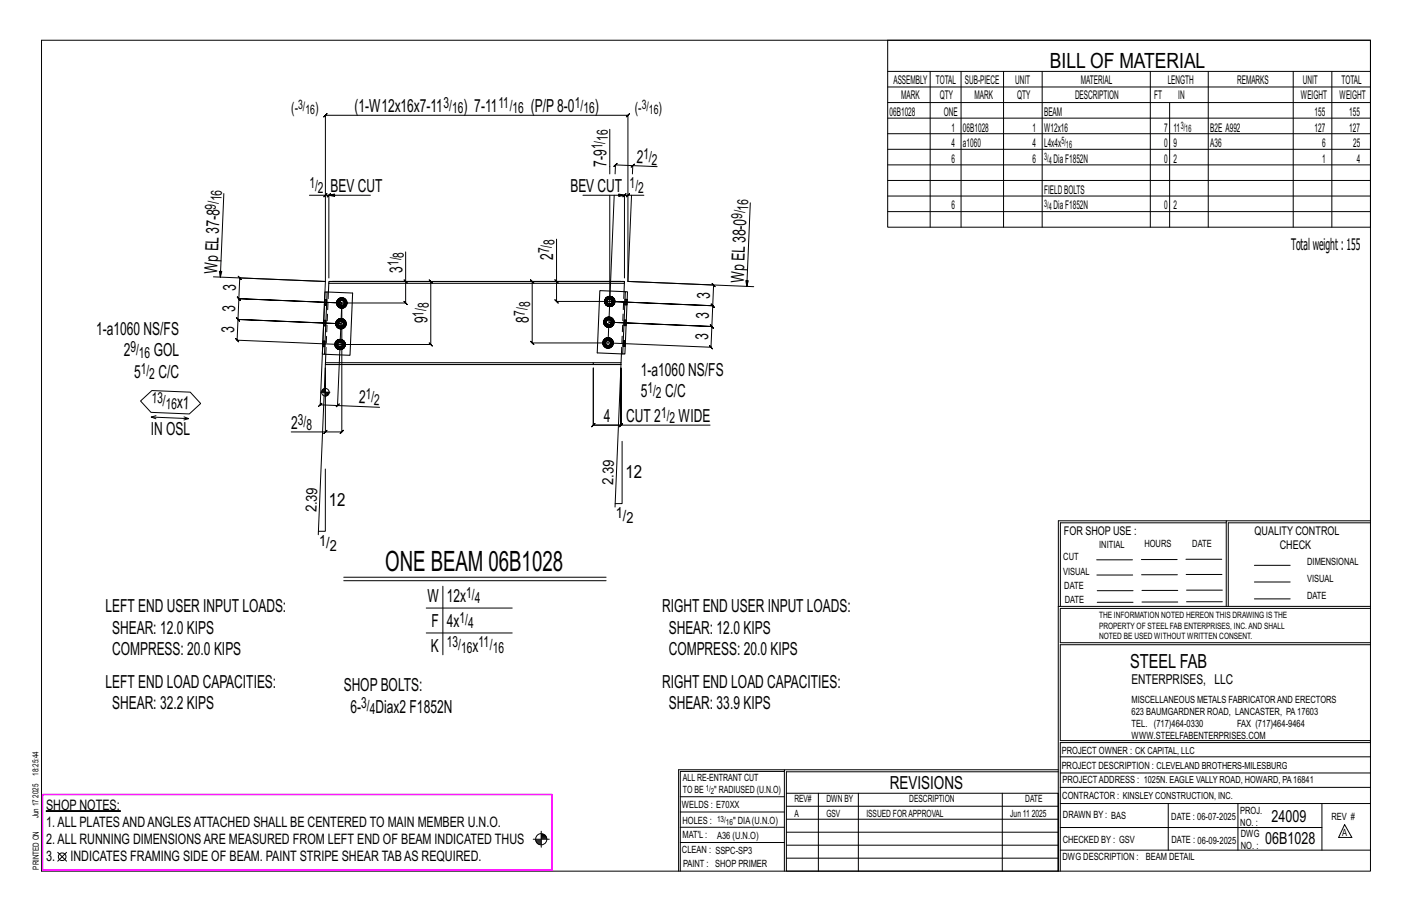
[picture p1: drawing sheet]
<svg xmlns="http://www.w3.org/2000/svg" width="432mm" height="279mm" viewBox="0 0 432 279" stroke-linecap="round" stroke-linejoin="round" font-family="sans-serif">
<path d="M14.1 247.8h22.8v.2h-22.8z" fill="#000" stroke="#000" stroke-width=".31"/>
<g fill="none" stroke="#000" stroke-width=".31">
<path d="M12.7 12.3h406.4v254h-406.4zM271.5 12.3h147.6v57.2h-147.6zM186.5 39.5v13.7M271.5 21.8h147.6M271.5 26.6h147.6M271.5 31.4h147.6M271.5 36.1h147.6M284.5 21.8v47.7M293.9 21.8v47.7M306.9 21.8v47.7M318.7 21.8v47.7M351.8 21.8v47.7"/>
<path d="M357.7 31.4v38.1M369.5 21.8v47.7M395.5 21.8v47.7M407.3 21.8v47.7M68.5 59.2l-1.1 25.5-.3-1.8 .7 .1-.4 1.7M94.6 59.7h4.9l-.5 .5 1-1-.5 .5h1.1l-.5 .5 1-1-.5 .5v25.3M100.6 59.7l1.7 .4v-.8l-1.7 .4h12.7M178.3 59.7h12.7l-1.8 .4v-.8l1.8 .4M186.5 59.7v32.4h-16.3l.5 .5-1-1 .5 .5v-6.1M187.8 59.7l-1.9 45.1M193 51.1l1-.9zM193.1 59.7l-1.1 26.3 26.2 1.1-.5-.5 1 1.1-.5-.6-.2 6.4-.5-.6 .9 1.1-.4-.5-31.5-1.4 31.5 1.4-.5-.6 .9 1.1-.4-.5-.3 6.3-.5-.5 1 1-.5-.5-31.5-1.3 31.5 1.3-.5-.5 1 1-.5-.5-.3 6.4-.5-.6 1 1.1-.5-.5-31.5-1.4"/>
<path d="M193.5 50.6l-5.3-.2 .5-.5-1 1 .5-.5-.1 2.8M196.9 59.7h-4.9l.5-.5-1 1 .5-.5h-1l.5-.5-1 1 .5-.5v25.3M201 50.9l-7.5-.3-.1 2.6M271.5 40.9h147.6M271.5 45.6h147.6M271.5 50.4h147.6M271.5 55.2h147.6M271.5 59.9h147.6M124.1 77v9h-22.5h30.1l-.5-.5 1 1-.5-.5v19.3l-.5-.5 1 1-.5-.5h-27.7l-31.5-1.3 .5 .5-1-1 .5 .5 .3-6.3 .5 .5-1-1.1 .5 .6 31.5 1.3-31.5-1.3 .5 .5-1-1.1 .5 .6 .2-6.4 .5 .5-.9-1 .4 .5 31.5 1.3-31.5-1.3 .5 .5-.9-1 .4 .5 .3-6.4 .5 .6-1-1.1 .5 .5 26.2 1.1M170.2 73.1v12.9h19.7h-27.2l-.5-.5 1 1-.5-.5v18.8l-.5-.5 1 1-.5-.5h23.2M229.4 62l-1 25.5-.3-1.7h.7l-.4 1.7M271.5 64.7h147.6"/>
<path d="M65.3 84.6l34.2 1.4M99.5 86l-1.6 37.8-.5 .4 1.1-.9-.6 .5 5.3 .2M99.5 86v-50.8l-.5 .5 1-1-.5 .5h92.5l-.5 .5 1-1-.5 .5v50.8l38.5 1.6M102.7 99h.5M102.9 98.4l.4 .2-.1 .4M103 92.6h.5M103.1 92l.5 .2-.1 .4M103.2 99l.1 .4-.4 .1M103.3 98.6l.2-.4-.3-.3a1.52 1.52 0 0 0 0 2.1l.3-.3-.2-.3M103.5 93.7l.5 .3M103.5 92.6l.1 .4-.5 .2M103.5 99.7l.4 .2-.2 .5 .6 .1"/>
<path d="M103.6 92.2l.2-.3-.3-.4a1.52 1.52 0 0 0 0 2.2l.3-.4-.2-.3M103.7 97.6l-.5 .3M103.8 93.3l.3 .3-.1 .4 .5 .1M103.9 99.9l.4 .1v.5l.5-.1M104 91.2l-.5 .3M104.1 93.6h.4v.5l.6-.1M104.3 97.4l-.6 .2 .2 .4-.4 .2M104.3 97.9l.4 .1 .1-.4 .5 .3-.3 .3M104.5 91.1l-.5 .1 .1 .5-.3 .2M104.5 91.6l.4 .1 .2-.5 .5 .3-.3 .4M104.5 92.6l-1.3 31.4 12.9 .5M104.5 92.6v39.4l.5-.5-1 1 .5-.5h-5"/>
<path d="M104.7 98l.3 .2 .3 .8h.5l-.1 .5M104.8 97.6l-.5-.2v.5l-.4 .1M104.9 91.7l.4 .2 .3 .7h.5l-.2 .6M105 99.7l.3 .3-.5 .4-.1-.5-.4 .1M105.1 91.2l-.6-.1v.5l-.4 .1M105.2 99.4l.5 .1-.4 .5M105.3 93.3l.3 .4-.5 .3-.2-.4h-.4M105.3 99l-.3 .7-.3 .2M105.3 97.9l.4 .5-.5 .2M105.5 93l.4 .2-.3 .5M105.6 92.6l-.3 .7-.4 .3M105.6 91.5l.3 .5-.4 .2"/>
<path d="M105.7 98.4l.1 .6M105.9 92l.2 .6M123.6 85.5l1 1zM124.1 86v6.6l-.5-.5 1 1-.5-.5h-19.6M169.7 85.5l1 1zM184.7 98.5h.5M184.8 97.9l.5 .2-.1 .4M185 92.1h.4M185.1 91.6l.4 .1-.1 .4M185.1 99.6l.5 .3M185.2 98.5l.1 .4-.5 .2M185.3 98.1l.2-.3-.4-.4a1.52 1.52 0 0 0 0 2.2l.4-.4-.2-.3"/>
<path d="M185.4 93.2l.5 .4M185.4 92.1l.1 .4-.4 .2M185.5 99.2l.3 .2-.2 .5 .6 .1M185.5 91.7l.2-.3-.3-.3a1.52 1.52 0 0 0 0 2.1l.3-.3-.2-.4M185.6 97.1l-.5 .3M185.7 92.9l.4 .2-.2 .5 .6 .1M185.8 99.4l.4 .1v.5l.6-.1M185.9 90.7l-.5 .4M186.1 93.1l.4 .1v.5l.6-.1M186.2 97l-.6 .1 .2 .4-.3 .3M186.2 97.5h.4l.2-.4 .5 .3-.4 .4M186.5 90.6l-.6 .1 .2 .5-.4 .2"/>
<path d="M186.5 91.1l.4 .1 .2-.5 .4 .4-.3 .3M186.6 97.5l.3 .3 .3 .7h.5l-.1 .6M186.8 97.1l-.6-.1v.5h-.4M186.9 91.2l.3 .2 .3 .7h.5l-.1 .6M186.9 99.2l.4 .4-.5 .3-.2-.5-.4 .1M187.1 90.7l-.6-.1v.5l-.4 .1M187.2 98.9l.4 .2-.3 .5M187.2 92.9l.3 .3-.4 .4-.2-.5-.4 .1M187.2 98.5l-.3 .7-.3 .2M187.3 97.4l.3 .5-.4 .2M187.4 92.5l.5 .2-.4 .5M187.5 92.1l-.3 .8-.3 .2"/>
<path d="M187.5 91.1l.4 .5-.5 .1M187.6 97.9l.1 .6M187.9 91.6l.1 .5M98.1 119.9h2.8M98.4 119.4v.5M98.7 119.1v.8M98.9 118.9v1M99.1 118.8v1.1M99.3 118.8v1.1M99.5 111.4l-2.2 52.1M99.7 119.9v1.2M99.9 119.9v1.1"/>
<path d="M100.1 119.9v1M100.4 119.9v.8M100.6 119.9v.5M102.5 105.3h.5M102.6 104.7l.5 .2-.1 .4M102.9 106.4l.5 .3M103 105.3l.1 .4-.5 .2M103.1 104.9l.2-.3-.4-.4a1.52 1.52 0 0 0 0 2.2l.4-.4-.2-.3M103.2 100l.5 .4M103.3 106l.3 .3-.2 .4 .6 .1M103.4 103.9l-.5 .3M103.6 106.3h.4v.5l.6-.1"/>
<path d="M104 103.8l-.6 .1 .2 .5-.3 .2M104 104.3l.4 .1 .2-.5 .5 .3-.4 .4M104.4 104.4l.3 .2 .3 .7h.5l-.1 .6M104.6 103.9l-.6-.1v.5l-.4 .1M104.7 106l.4 .4-.5 .3-.2-.4h-.4M104.9 105.7l.5 .2-.3 .5M105 105.3l-.3 .7-.3 .3M105.1 104.2l.3 .5-.5 .2M105.4 104.7l.1 .6M184.4 104.8h.5M184.5 104.3l.5 .1-.1 .4M184.9 105.9l.5 .3"/>
<path d="M184.9 104.8l.1 .4-.5 .2M185 104.4l.2-.3-.3-.3a1.52 1.52 0 0 0 0 2.1l.3-.3-.2-.4M185.2 105.6l.3 .2-.1 .4 .5 .2M185.4 103.4l-.5 .4M185.5 105.8l.4 .1v.5l.6-.2M185.9 103.3l-.5 .1 .1 .5-.3 .2M185.9 103.8l.4 .1 .2-.5 .5 .4-.3 .3M186.3 103.9l.4 .2 .3 .7h.5l-.2 .6M186.5 103.4l-.6-.1v.5l-.4 .1M186.7 105.6l.3 .3-.5 .3-.2-.4-.4 .1M186.9 105.2l.4 .2-.3 .5M187 104.8l-.3 .8-.4 .2"/>
<path d="M187 103.8l.3 .5-.4 .1M187.3 104.3l.2 .5M189.9 111.4l-1.8 43.6M43 122.6l3.4-3.2 11.8 .5 3.2 3.5-3.5 3.1-11.7-.4zM46.3 127.5l11.4 .5-1.5 .4M47.7 127.1l-1.4 .4 1.4 .5M56.3 127.4l1.4 .6M99 132.5l1-1zM99.5 121.3v-8.8v19.5h-10.4M102.7 124.5l1-1zM189.4 130.5l1-1zM189.9 130h-8.5l.5-.5-1 1 .5-.5v-17.5v17.5l-.5 .5 1-1-.5 .5h8.5l-.5 .5 1-1-.5 .5v-17.5v17.5h27.2"/>
<path d="M190.2 134.9v19h-2.1M99.5 143.4v19h-2.1M375 159.8h-50.7v25.6M375 159.2h-51.3l-.1 107.1M419.1 159.2h-44.1v26.2M419.1 159.8h-43.5v25.6M105.1 176.5h80.3M105.1 177.5h80.3M135.4 179.2v21M335.4 171.1h10.9M335.4 175.8h11M349 171h11"/>
<path d="M349.1 175.7h11M362.7 171h10.9M362.7 175.6h11M383.6 172.8h11M383.6 177.9h11M130.3 185.9h26.3M130.3 193.5h26.3M323.7 185.4h95.4M335.5 184.1h11M335.5 180.6h11M349.2 184h11M349.2 180.5h11"/>
<path d="M362.9 180.4h10.9M362.9 184h10.9M383.6 183.1h11M419.1 186h-94.9v10.5h94.9M419.1 197.1h-94.9v29.3h94.9v.6h-94.9v39.3M239.9 235.8h-31.9v30.5M239.9 235.3h-32.4v31M323.6 235.3h-83.7v31M323.6 235.9h-83.1v6.6M324.2 236.3h94.9M324.2 231.4h94.9M163.1 256.5h4.9"/>
<path d="M163.8 256.8h1.7M163.9 257.1h1.6M164 257.4h1.5M164.2 257.7h1.3M164.6 258h.9M165.5 256h1.6M165.5 254.1v4.9M165.5 255.1h1M165.5 255.7h1.5M165.5 256.3h1.7M165.5 255.4h1.3M208 252.9h31.9"/>
<path d="M208 257.5h31.9M208 243.6h31.9M208 248.2h31.9M240.5 242.5h83.1v23.8h-83.1zM240.5 258.4h83.1M240.5 254.4h83.1M240.5 250.4h83.1M240.5 246.5h83.1M250.3 242.5v23.8M262.5 242.5v23.8M306.5 242.5v23.8M324.2 253h80.1"/>
<path d="M324.2 245.6h94.9M324.2 259.9h94.9M324.2 240.7h94.9M357.3 245.6v14.3M378.6 245.6v14.3M404.3 245.6v14.3M411.2 252.1l2.2 3.9h-4zM17.7 260.5l2.7 2.8M20.4 260.5l-2.7 2.8M240.5 262.3h83.1"/>
<circle cx="99.5" cy="119.9" r="1.16"/>
<circle cx="165.5" cy="256.5" r="1.71"/>
<circle cx="19" cy="261.9" r="1.17"/>
</g>
<path d="M13 242.9h155.8v23.1h-155.8z" fill="none" stroke="#f0f" stroke-width=".5"/>
<path d="M99.4 89.2l.6 .1-.8 19h-.6zM100 89.3l7.8 .3-.8 19-7.8-.3M100.5 86.6l-.1 2.7M100.6 86h90.4l-.1 .6h-90.4zM190.9 86.6l-.1 2.6M191.2 89.2h.7l-.8 19h-.7zM191.2 89.2l-7.8-.4-.8 19.1 7.8 .3M99.5 110.9h81.9v.5h-81.9zM99.6 108.3l-.1 2.6M181.4 110.9h8.5v.5h-8.5M190 108.2l-.1 2.7" fill="none" stroke="#000" stroke-width=".32"/>
<g fill="none" stroke="#000" stroke-width=".31" stroke-dasharray="2 1.4">
<path d="M98.9 99.5l.7 .1zM98.9 99.5v-.1M99 99.1l-.1 .3h.7v.2M99 98.7v-.3h.7l-.1 .4M99 98.4v-.3l.7 .1v.2M99 98.1v-.1h.7v.2M99 98h.7M99.2 93.2l.7 .1zM99.2 93.2v-.2M99.2 92.7v.3h.7v.2M99.2 92.4v-.3h.7v.3M99.2 92.1l.1-.3h.6v.3"/>
<path d="M99.3 91.8v-.2h.6v.2M99.3 91.6h.6M99.6 99.1v-.3l-.6-.1v.4h.6v.3M99.9 92.8v-.4h-.7v.3l.7 .1v.2M100.4 89.3l-.8 19M102.7 99l.1 .6zM102.7 99l.2 .5zM102.7 99l.8-1.4-.8 1.4 .8 1.3-.8-1.3h.5M102.8 98.4l-.1 .6zM102.8 99.6l.3 .5zM102.9 99.5l.4-.1-.1-.4M102.9 98.4l.4 .2-.1 .4"/>
<path d="M102.9 92.6l.2 .6zM103 92.6l.1 .6zM103 92.6l.8-1.3-.8 1.3 .8 1.3-.8-1.3h.5M103.1 92l-.2 .6zM103.1 93.2l.3 .5zM103.1 93.2l.5-.2-.1-.4M103.1 92l.5 .2-.1 .4M103.1 97.8l-.3 .6zM103.1 97.8l.6-.3zM103.2 97.9l.5-.3zM103.2 97.9l.5-.3M103.3 99.4l.6 .5"/>
<path d="M103.3 98.6l.6-.6M103.4 91.5l-.3 .5zM103.4 93.7l.5 .4zM103.4 91.5l.5-.3zM103.5 93.7l.5 .3zM103.5 93.7l.5 .3M103.5 91.5l.5-.3zM103.5 91.5l.5-.3M103.5 99l.1 .4zM103.5 97.6h1.5zM103.5 98.2l-.3-.3-.5 1.1 .2-.6v1.1l.3 .5-.3-.5 .3 .5 .3-.3M103.6 98.6l-.1 .4z"/>
<path d="M103.6 99.4l.3 .3zM103.6 98.6l.3-.3zM103.6 93l.5 .6M103.6 92.2l.5-.5M103.7 97.5l.6-.1zM103.7 92.6l.1 .4zM103.8 93.9h1.5zM103.8 91.3h1.5zM103.8 91.9l-.3-.4-.5 1.1 .1-.6v1.2l.4 .5-.4-.5 .4 .5 .3-.4M103.8 92.2l-.1 .4zM103.8 93l.3 .3zM103.8 92.2l.3-.3z"/>
<path d="M103.9 99.9l.4 .1v.5l-.6-.1 .6 .1-.6-.1zM103.9 99.7l.4 .1zM103.9 98.3l.4-.1zM103.9 94.1l.6 .1zM103.9 91.2l.6-.2zM104.1 93.6h.4v.5l-.5-.1 .5 .1-.5-.1zM104.1 93.3l.4 .1zM104.1 91.9l.4-.1zM104.3 97.4l-.6 .2 .6-.2-.6 .2 .2 .4 .4-.1M104.3 100l.4-.1 .1 .5M104.3 99.8l.4-.1zM104.3 98.2l.4 .1z"/>
<path d="M104.3 97.4l.5 .2-.5-.2 .5 .2-.1 .4-.4-.1zM104.3 97.4l.6 .1zM104.5 91.1l-.5 .1 .5-.1-.5 .1 .1 .5 .4-.1M104.5 94.2l.6-.1zM104.5 94.1l.6-.1zM104.5 94.1l.6-.1M104.5 93.6h.4l.2 .4M104.5 93.4l.4-.1zM104.5 91.8l.4 .1zM104.5 91.1l.6 .1-.6-.1 .6 .1-.2 .5-.4-.1zM104.5 91l.6 .2zM104.7 99.9l.3-.2"/>
<path d="M104.7 99.7l.3-.3zM104.7 98.3l.3 .3zM104.7 98l.3 .2M104.8 97.6l.5 .3zM104.8 97.6l.5 .3M104.9 97.5l.5 .3zM104.9 93.6l.4-.3M104.9 93.3l.3-.3zM104.9 91.9l.3 .3zM104.9 91.7l.4 .2M105 98.6l.1 .4zM105 97.6l.8 1.4z"/>
<path d="M105.1 99l-.1 .4zM105.1 94l.5-.3zM105.1 94l.5-.3M105.1 91.2l.5 .3zM105.1 91.2l.5 .3M105.1 94.1l.6-.4zM105.1 91.2l.6 .3zM105.2 99.4l.5 .1-.4 .5M105.2 98.6l.5-.2-.4-.5M105.2 92.2l.1 .4zM105.3 91.3l.8 1.3zM105.3 92.6l-.1 .4z"/>
<path d="M105.3 97.9l-.3 .3 .3 .8h.5l-.1 .5M105.4 97.8l.3 .6zM105.5 93l.4 .2-.3 .5M105.5 92.2l.4-.2-.3-.5M105.6 93.7l-.3-.4 .3-.7M105.6 91.5l-.3 .4 .3 .7h.5l-.2 .6M105.7 91.5l.3 .5zM105.7 98.4l.1 .6zM105.7 98.4l.1 .6M105.7 99.6l-.3 .5zM105.7 98.4l.2 .6zM105.8 99l-.8 1.3z"/>
<path d="M105.9 99l-.2 .6zM105.9 92l.2 .6zM105.9 92l.2 .6M106 93.2l-.3 .5zM106 92l.1 .6zM106.1 92.6l-.8 1.3zM106.1 92.6l-.1 .6zM184.6 98.5l.1 .6zM184.7 98.5l.1 .6zM184.7 98.5l.7-1.3-.7 1.3 .7 1.3-.7-1.3h.5M184.7 97.9l-.1 .6zM184.7 99.1l.4 .5z"/>
<path d="M184.8 99.1l.5-.2-.1-.4M184.8 97.9l.5 .2-.1 .4M184.9 92.1l.1 .7zM185 92.1l.1 .6zM185 92.1l.7-1.3-.7 1.3 .7 1.4-.7-1.4h.4M185 91.5l-.1 .6zM185 92.8l.3 .5zM185.1 92.7l.4-.2-.1-.4M185.1 91.6l.4 .1-.1 .4M185.1 97.4l-.4 .5zM185.1 99.6l.5 .4zM185.1 97.4l.5-.4z"/>
<path d="M185.1 99.6l.5 .3zM185.1 99.6l.5 .3M185.1 97.4l.5-.3zM185.1 97.4l.5-.3M185.3 98.9l.5 .5M185.3 98.1l.5-.6M185.3 91l-.3 .5zM185.3 93.3l.6 .3zM185.3 91l.6-.3zM185.4 93.2l.5 .4zM185.4 93.2l.5 .4M185.4 91.1l.5-.4z"/>
<path d="M185.4 91.1l.5-.4M185.4 98.5l.1 .4zM185.4 99.8h1.6zM185.4 97.2h1.6zM185.5 97.8l-.4-.4-.4 1.1 .1-.6v1.2l.3 .5-.3-.5 .3 .5 .4-.4M185.5 98.1l-.1 .4zM185.5 98.9l.3 .3zM185.5 98.1l.3-.3zM185.5 92.5l.6 .6M185.5 91.7l.6-.5M185.6 100l.6 .1zM185.6 97l.6-.1z"/>
<path d="M185.7 92.1l.1 .4zM185.7 93.5h1.5zM185.7 90.8h1.5zM185.7 91.4l-.3-.3-.4 1 .1-.5v1.1l.3 .5-.3-.5 .3 .5 .3-.3M185.8 91.7l-.1 .4zM185.8 92.5l.3 .3zM185.8 91.7l.3-.2zM185.8 99.4l.4 .1v.5l-.6-.1 .6 .1-.6-.1zM185.8 99.2l.4 .1zM185.8 97.8l.4-.1zM185.9 93.6l.6 .1zM185.9 90.7l.6-.1z"/>
<path d="M186.1 93.1l.4 .1v.5l-.6-.1 .6 .1-.6-.1zM186.1 92.8l.4 .1zM186.1 91.5l.4-.1zM186.2 97l-.6 .1 .6-.1-.6 .1 .2 .4h.4M186.2 99.5l.4-.1 .2 .5M186.2 99.3l.4-.1zM186.2 97.7l.4 .1zM186.2 97l.6 .1-.6-.1 .6 .1-.2 .4h-.4zM186.2 96.9l.6 .1zM186.5 90.6l-.6 .1 .6-.1-.6 .1 .2 .5 .4-.1M186.5 93.7l.6-.1zM186.5 93.7l.6-.1"/>
<path d="M186.5 93.2l.4-.1 .2 .5M186.5 92.9l.4-.1zM186.5 91.4l.4 .1zM186.5 90.6l.6 .1-.6-.1 .6 .1-.2 .5-.4-.1zM186.5 90.6l.6 .1zM186.6 99.4l.3-.2M186.6 99.2l.3-.3zM186.6 97.8l.3 .3zM186.6 97.5l.3 .3M186.8 99.9l.5-.3zM186.8 99.9l.5-.3M186.8 97.1l.5 .3z"/>
<path d="M186.8 97.1l.5 .3M186.8 100l.5-.4zM186.8 97l.5 .4zM186.9 93.1l.3-.2M186.9 92.8l.3-.3zM186.9 91.5l.3 .2zM186.9 91.2l.3 .2M186.9 98.1l.1 .4zM187 97.2l.7 1.3zM187 98.5l-.1 .4zM187.1 93.6l.4-.4zM187.1 93.6l.4-.4"/>
<path d="M187.1 90.7l.4 .4zM187.1 90.7l.4 .4M187.1 93.6l.5-.3zM187.1 90.7l.5 .3zM187.2 98.9l.4 .2-.3 .5M187.2 98.1l.4-.2-.3-.5M187.2 91.7l.1 .4zM187.2 90.8l.8 1.3zM187.3 92.1l-.1 .4zM187.3 99.6l-.4-.4 .3-.7M187.3 97.4l-.4 .4 .3 .7h.5l-.1 .6M187.3 97.4l.4 .5z"/>
<path d="M187.4 92.5l.5 .2-.4 .5M187.4 91.7l.5-.1-.4-.5M187.5 93.2l-.3-.3 .3-.8M187.5 91.1l-.3 .3 .3 .7h.5l-.1 .6M187.6 91l.3 .5zM187.6 97.9l.1 .6zM187.6 97.9l.1 .6M187.7 99.1l-.4 .5zM187.7 97.9l.1 .6zM187.7 98.5l-.7 1.3zM187.8 98.5l-.1 .6zM187.9 91.6l.1 .5z"/>
<path d="M187.9 91.6l.1 .5M187.9 92.8l-.3 .5zM187.9 91.5l.2 .6zM188 92.1l-.8 1.4zM188.1 92.1l-.2 .7zM190.8 98.4v.3h.7v-.3h-.7v-.3M190.9 97.8l.6 .1zM191.1 92v.3l.7 .1v-.4h-.7v-.3M191.1 91.5l.7 .1zM191.5 99.5h-.7M191.5 99.3v.2h-.7v-.2M191.5 99v.3h-.7v-.3"/>
<path d="M191.5 98.7v.3h-.7v-.3M191.5 98.4v-.3h-.7l.1-.2M191.5 97.9v.2M191.7 93.2l-.6-.1M191.7 93v.2l-.6-.1v-.2M191.8 92.7l-.1 .3-.6-.1v-.2M191.8 92.4v.3h-.7v-.4M191.8 92v-.2l-.7-.1v-.2M191.8 91.6v.2M98.7 105.9l.6 .1zM98.7 105.9v-.2M98.7 105.4v.3h.7l-.1 .2"/>
<path d="M98.7 105.1v-.3h.7v.3M98.7 104.8v-.3h.7v.3M98.7 104.5v-.2h.7v.2M98.7 104.3h.7M99.4 105.4v-.3h-.7v.3h.7v.3M102.4 105.3l.1 .6zM102.5 105.3l.1 .6zM102.5 105.3l.7-1.3-.7 1.3 .7 1.3-.7-1.3h.5M102.5 104.7l-.1 .6zM102.5 105.9l.4 .5zM102.6 105.9l.5-.2-.1-.4M102.6 104.7l.5 .2-.1 .4"/>
<path d="M102.9 104.2l-.4 .5zM102.9 106.4l.5 .4zM102.9 104.2l.5-.4zM102.9 106.4l.5 .3zM102.9 106.4l.5 .3M102.9 104.2l.5-.3zM102.9 104.2l.5-.3M103.1 105.7l.5 .6M103.1 104.9l.5-.5M103.1 100.1l.6 .3zM103.2 100l.5 .4zM103.2 100l.5 .4"/>
<path d="M103.2 105.3l.1 .4zM103.2 106.6h1.6zM103.2 104h1.6zM103.3 104.6l-.4-.4-.4 1.1 .1-.6v1.2l.3 .5-.3-.5 .3 .5 .4-.4M103.3 104.9l-.1 .4zM103.3 105.7l.3 .3zM103.3 104.9l.3-.3zM103.4 106.8l.6 .1zM103.4 103.8l.6-.1zM103.5 100.3h1.5zM103.6 106.3h.4v.5l-.6-.1 .6 .1-.6-.1zM103.6 106l.4 .1z"/>
<path d="M103.6 104.6l.4-.1zM103.7 100.4l.6 .2zM104 103.8l-.6 .1 .6-.1-.6 .1 .2 .5 .4-.1M104 106.9l.6-.1zM104 106.8l.6-.1zM104 106.8l.6-.1M104 106.3h.4l.2 .4M104 106.1l.4-.1zM104 104.5l.4 .1zM104 103.8l.6 .1-.6-.1 .6 .1-.2 .5-.4-.1zM104 103.7l.6 .1zM104.3 100.6l.6-.2z"/>
<path d="M104.3 100.5l.5-.1zM104.3 100.5l.5-.1M104.4 106.3l.3-.3M104.4 106l.3-.3zM104.4 104.6l.3 .3zM104.4 104.4l.3 .2M104.6 106.7l.5-.3zM104.6 106.7l.5-.3M104.6 103.9l.5 .3zM104.6 103.9l.5 .3M104.6 106.8l.5-.4zM104.6 103.8l.5 .4z"/>
<path d="M104.7 104.9l.1 .4zM104.8 104l.7 1.3zM104.8 105.3l-.1 .4zM104.8 100.4l.5-.4zM104.8 100.4l.5-.4M104.9 100.4l.5-.3zM104.9 105.7l.5 .2-.3 .5M104.9 104.9l.5-.2-.3-.5M105.1 106.4l-.4-.4 .3-.7M105.1 104.2l-.4 .4 .3 .7h.5l-.1 .6M105.1 104.2l.4 .5zM105.3 100l-.3-.3 .3-.7"/>
<path d="M105.4 104.7l.1 .6zM105.4 104.7l.1 .6M105.5 105.9l-.4 .5zM105.5 104.7l.1 .6zM105.5 105.3l-.7 1.3zM105.6 105.3l-.1 .6zM184.4 104.8l.1 .6zM184.4 104.8l.8-1.3-.8 1.3 .8 1.4-.8-1.4h.5M184.5 104.2l-.1 .6zM184.5 105.4l.3 .6zM184.5 105.4l.5-.2-.1-.4M184.5 104.3l.5 .1-.1 .4"/>
<path d="M184.8 103.7l-.3 .5zM184.8 106l.5 .3zM184.8 103.7l.5-.3zM184.9 105.9l.5 .3zM184.9 105.9l.5 .3M184.9 103.8l.5-.4zM184.9 103.8l.5-.4M185 105.2l.5 .6M185 104.4l.5-.5M185.1 104.8l.1 .4zM185.2 106.2h1.5zM185.2 103.5h1.5z"/>
<path d="M185.2 104.1l-.3-.3-.5 1 .1-.5v1.1l.4 .5-.4-.5 .4 .5 .3-.3M185.2 104.4l-.1 .4zM185.2 105.2l.3 .3zM185.2 104.4l.3-.3zM185.3 106.3l.6 .1zM185.3 103.4l.6-.2zM185.5 105.8l.4 .1v.5l-.5-.2 .5 .2-.5-.2zM185.5 105.5l.4 .1zM185.5 104.1l.4-.1zM185.9 103.3l-.5 .1 .5-.1-.5 .1 .1 .5 .4-.1M185.9 106.4l.7-.1zM185.9 106.4l.6-.2z"/>
<path d="M185.9 106.4l.6-.2M185.9 105.9l.4-.1 .2 .4M185.9 105.6l.4-.1zM185.9 104l.4 .1zM185.9 103.3l.6 .1-.6-.1 .6 .1-.2 .5-.4-.1zM185.9 103.2l.7 .2zM186.2 100.1l.6-.1zM186.2 100l.6-.1zM186.2 100l.6-.1M186.3 105.8l.4-.2M186.3 105.5l.3-.3zM186.3 104.1l.3 .3z"/>
<path d="M186.3 103.9l.4 .2M186.5 106.2l.5-.3zM186.5 106.2l.5-.3M186.5 103.4l.5 .4zM186.5 103.4l.5 .4M186.6 106.3l.5-.3zM186.6 103.4l.5 .3zM186.6 104.4l.1 .4zM186.7 103.5l.8 1.3zM186.7 104.8l-.1 .4zM186.9 105.2l.4 .2-.3 .5M186.9 104.4l.4-.1-.3-.5"/>
<path d="M187 105.9l-.3-.3 .3-.8M187 103.8l-.3 .3 .3 .7h.5l-.2 .6M187.1 103.7l.3 .5zM187.3 104.3l.2 .5zM187.3 104.3l.2 .5M187.4 105.4l-.3 .6zM187.4 104.2l.1 .6zM187.5 104.8l-.8 1.4zM187.5 104.8l-.1 .6zM190 108.2l.8-19M190.6 104.7v.3l.6 .1 .1-.4h-.7v-.3M190.6 104.2l.7 .1z"/>
<path d="M191.2 105.9l-.7-.1M191.2 105.7v.2l-.7-.1v-.2M191.2 105.4v.3l-.7-.1v-.2M191.2 105.1v.3h-.7l.1-.4M191.3 104.7v-.3h-.7v-.2M191.3 104.3v.1"/>
</g>
<text font-size="8.6" x="117.8" y="174.5">ONE BEAM 06B1028</text>
<text font-size="6.4" x="321.1" y="20.7">BILL OF MATERIAL</text>
<text font-size="5.9" x="345.6" y="204.1">STEEL FAB</text>
<g font-size="5.5">
<text x="108.4" y="34.2">(1-W12x16x7-11</text>
<text x="141.7" y="34.2">) 7-11</text>
<text x="162.3" y="34.2">(P/P8-0</text>
<text x="181.9" y="34.2">)</text>
<text x="185.5" y="51" transform="rotate(-90 185.5 51)">7-9</text>
<text x="194.6" y="49.7" transform="rotate(2 194.6 49.7)">2</text>
<text x="101.1" y="58.7">BEV CUT</text>
<text x="174.5" y="58.7">BEV CUT</text>
<text x="66.4" y="83.6" transform="rotate(-88 66.4 83.6)">WpEL37-8</text>
<text x="123.1" y="83.4" transform="rotate(-90 123.1 83.4)">3</text>
<text x="169.2" y="79.5" transform="rotate(-90 169.2 79.5)">2</text>
<text x="72.1" y="89.1" transform="rotate(-88 72.1 89.1)">3</text>
<text x="227.4" y="86.4" transform="rotate(-88 227.4 86.4)">WpEL38-0</text>
<text x="71.9" y="95.5" transform="rotate(-88 71.9 95.5)">3</text>
<text x="217.1" y="91.3" transform="rotate(-88 217.1 91.3)">3</text>
<text x="71.6" y="101.8" transform="rotate(-88 71.6 101.8)">3</text>
<text x="130.7" y="98.9" transform="rotate(-90 130.7 98.9)">9</text>
<text x="161.8" y="98.6" transform="rotate(-90 161.8 98.6)">8</text>
<text x="216.8" y="97.6" transform="rotate(-88 216.8 97.6)">3</text>
<text x="29.4" y="102.4">1-a1060 NS/FS</text>
<text x="216.5" y="104" transform="rotate(-88 216.5 104)">3</text>
<text x="37.8" y="109">2</text>
<text x="47" y="109">GOL</text>
<text x="41" y="115.5">5</text>
<text x="48.4" y="115.5">C/C</text>
<text x="195.9" y="114.8">1-a1060 NS/FS</text>
<text x="54.1" y="124.8" transform="rotate(2 54.1 124.8)">x1</text>
<text x="109.7" y="123.3" transform="rotate(2 109.7 123.3)">2</text>
<text x="195.9" y="121.4">5</text>
<text x="203.4" y="121.4">C/C</text>
<text x="89.1" y="131">2</text>
<text x="184.6" y="129">4</text>
<text x="191.5" y="129">CUT 2</text>
<text x="207.5" y="129">WIDE</text>
<text x="46.1" y="132.9">IN OSL</text>
<text x="191.3" y="146.2">12</text>
<text x="100.5" y="154.7">12</text>
<text x="130.8" y="183.9">W</text>
<text x="136.6" y="183.9">12x</text>
<text x="32.3" y="187.2">LEFT END USER INPUT LOADS:</text>
<text x="132" y="191.6">F</text>
<text x="136.6" y="191.6">4x</text>
<text x="202.5" y="187.2">RIGHT END USER INPUT LOADS:</text>
<text x="34.3" y="193.7">SHEAR: 12.0 KIPS</text>
<text x="204.5" y="193.7">SHEAR: 12.0 KIPS</text>
<text x="34.3" y="200.2">COMPRESS: 20.0 KIPS</text>
<text x="131.8" y="199.2">K</text>
<text x="144.5" y="199.2">x</text>
<text x="204.5" y="200.2">COMPRESS: 20.0 KIPS</text>
<text x="32.3" y="210.3">LEFT END LOAD CAPACITIES:</text>
<text x="105.1" y="211.3">SHOPBOLTS:</text>
<text x="202.5" y="210.3">RIGHT END LOAD CAPACITIES:</text>
<text x="34.3" y="216.9">SHEAR: 32.2 KIPS</text>
<text x="107.2" y="217.8">6-</text>
<text x="114.8" y="217.8">Diax2 F1852N</text>
<text x="204.5" y="216.9">SHEAR: 33.9 KIPS</text>
<text x="272.2" y="241.1">REVISIONS</text>
</g>
<g font-size="5.1">
<text x="388.9" y="251.3">24009</text>
<text x="386.9" y="258.1">06B1028</text>
</g>
<text font-size="4.9" x="394.8" y="76.4">Totalweight : 155</text>
<g font-size="4.7">
<text x="89.1" y="34.4">(-</text>
<text x="96.3" y="34.4">)</text>
<text x="135.6" y="33">3/</text>
<text x="138.3" y="34.7">16</text>
<text x="152.4" y="33">11/</text>
<text x="156.8" y="34.7">16</text>
<text x="175.8" y="33">1/</text>
<text x="178.4" y="34.7">16</text>
<text x="194.1" y="34.4">(-</text>
<text x="201.4" y="34.4">)</text>
<text x="184.2" y="45.6" transform="rotate(-90 184.2 45.6)">1/</text>
<text x="185.9" y="43" transform="rotate(-90 185.9 43)">16</text>
<text x="196.7" y="48.5" transform="rotate(2 196.7 48.5)">1/</text>
<text x="199.2" y="50.3" transform="rotate(2 199.2 50.3)">2</text>
<text x="94.6" y="57.5">1/</text>
<text x="97.2" y="59.1">2</text>
<text x="192.6" y="57.5">1/</text>
<text x="195.2" y="59.1">2</text>
<text x="66" y="64.1" transform="rotate(-88 66 64.1)">9/</text>
<text x="67.8" y="61.6" transform="rotate(-88 67.8 61.6)">16</text>
<text x="228.8" y="64.4" transform="rotate(-88 228.8 64.4)">16</text>
<text x="227" y="66.9" transform="rotate(-88 227 66.9)">9/</text>
<text x="168" y="77.5" transform="rotate(-90 168 77.5)">7/</text>
<text x="169.6" y="74.8" transform="rotate(-90 169.6 74.8)">8</text>
<text x="121.8" y="81.4" transform="rotate(-90 121.8 81.4)">1/</text>
<text x="123.5" y="78.7" transform="rotate(-90 123.5 78.7)">8</text>
<text x="131.2" y="94.2" transform="rotate(-90 131.2 94.2)">8</text>
<text x="162.2" y="94" transform="rotate(-90 162.2 94)">8</text>
<text x="129.5" y="96.8" transform="rotate(-90 129.5 96.8)">1/</text>
<text x="160.5" y="96.6" transform="rotate(-90 160.5 96.6)">7/</text>
<text x="39.9" y="107.7">9/</text>
<text x="42.5" y="109.4">16</text>
<text x="43.1" y="114.2">1/</text>
<text x="45.7" y="115.9">2</text>
<text x="46.3" y="123.3" transform="rotate(2 46.3 123.3)">13/</text>
<text x="50.6" y="125.1" transform="rotate(2 50.6 125.1)">16</text>
<text x="111.8" y="122.1" transform="rotate(2 111.8 122.1)">1/</text>
<text x="114.4" y="123.9" transform="rotate(2 114.4 123.9)">2</text>
<text x="198" y="120.1">1/</text>
<text x="200.6" y="121.8">2</text>
<text x="91.1" y="129.8">3/</text>
<text x="93.7" y="131.5">8</text>
<text x="202.1" y="127.7">1/</text>
<text x="204.8" y="129.4">2</text>
<text x="187.5" y="148.2" transform="rotate(-88 187.5 148.2)">2.39</text>
<text x="96.8" y="156.7" transform="rotate(-88 96.8 156.7)">2.39</text>
<text x="188.3" y="158.3">1/</text>
<text x="191.6" y="160">2</text>
<text x="97.6" y="166.8">1/</text>
<text x="100.9" y="168.4">2</text>
<text x="142.6" y="182.7">1/</text>
<text x="145.2" y="184.3">4</text>
<text x="140.5" y="190.3">1/</text>
<text x="143.1" y="192">4</text>
<text x="136.6" y="197.9">13/</text>
<text x="146.3" y="197.9">11/</text>
<text x="141" y="199.6">16</text>
<text x="150.7" y="199.6">16</text>
<text x="110.4" y="216.6">3/</text>
<text x="113.1" y="218.2">4</text>
</g>
<g font-size="4.4">
<text x="14.1" y="247.6">SHOP NOTES:</text>
<text x="14.1" y="252.8">1.ALL PLATESANDANGLESATTACHED SHALL BE CENTERED TO MAIN MEMBER U.N.O.</text>
<text x="14.1" y="263.3">3.</text>
<text x="14.1" y="258.1">2.ALL RUNNING DIMENSIONSARE MEASURED FROM LEFT END OF BEAM INDICATED THUS</text>
<text x="21.5" y="263.3">INDICATES FRAMING SIDE OF BEAM. PAINT STRIPE SHEAR TABAS REQUIRED.</text>
</g>
<text font-size="4.2" x="346" y="209.1">ENTERPRISES, LLC</text>
<g font-size="4">
<text x="91.2" y="33.3">3/</text>
<text x="93.4" y="34.8">16</text>
<text x="196.2" y="33.3">3/</text>
<text x="198.4" y="34.8">16</text>
</g>
<g font-size="3.7">
<text x="273.2" y="25.6">ASSEMBLY</text>
<text x="286.2" y="25.6">TOTAL</text>
<text x="295.1" y="25.6">SUB-PIECE</text>
<text x="310.4" y="25.6">UNIT</text>
<text x="330.5" y="25.6">MATERIAL</text>
<text x="357.1" y="25.6">LENGTH</text>
<text x="378.3" y="25.6">REMARKS</text>
<text x="398.4" y="25.6">UNIT</text>
<text x="410.2" y="25.6">TOTAL</text>
<text x="272.1" y="35.5">06B1028</text>
<text x="275.6" y="30.4">MARK</text>
<text x="287.4" y="30.4">QTY</text>
<text x="288.6" y="35.5">ONE</text>
<text x="298" y="30.4">MARK</text>
<text x="311" y="30.4">QTY</text>
<text x="319.3" y="35.5">BEAM</text>
<text x="328.7" y="30.4">DESCRIPTION</text>
<text x="353" y="30.4">FT</text>
<text x="360.3" y="30.4">IN</text>
<text x="397.8" y="30.4">WEIGHT</text>
<text x="402" y="35.5">155</text>
<text x="409.6" y="30.4">WEIGHT</text>
<text x="412.6" y="35.5">155</text>
<text x="290.9" y="40.2">1</text>
<text x="294.5" y="40.2">06B1028</text>
<text x="315.8" y="40.2">1</text>
<text x="319.3" y="40.2">W12x16</text>
<text x="356" y="40.2">7</text>
<text x="358.9" y="40.2">11</text>
<text x="370.1" y="40.2">B2E A992</text>
<text x="402" y="40.2">127</text>
<text x="412.6" y="40.2">127</text>
<text x="290.9" y="45">4</text>
<text x="294.5" y="45">a1060</text>
<text x="315.8" y="45">4</text>
<text x="319.3" y="45">L4x4x</text>
<text x="356" y="45">0</text>
<text x="358.9" y="45">9</text>
<text x="370.1" y="45">A36</text>
<text x="404.3" y="45">6</text>
<text x="413.8" y="45">25</text>
<text x="290.9" y="49.7">6</text>
<text x="315.8" y="49.7">6</text>
<text x="322.2" y="49.7">DiaF1852N</text>
<text x="356" y="49.7">0</text>
<text x="358.9" y="49.7">2</text>
<text x="404.3" y="49.7">1</text>
<text x="415" y="49.7">4</text>
<text x="319.3" y="59.3">FIELDBOLTS</text>
<text x="290.9" y="64">6</text>
<text x="322.2" y="64">DiaF1852N</text>
<text x="356" y="64">0</text>
<text x="358.9" y="64">2</text>
<text x="325.3" y="163.4">FOR SHOP USE :</text>
<text x="383.7" y="163.4">QUALITY CONTROL</text>
<text x="391.4" y="167.8">CHECK</text>
</g>
<g font-size="3.1">
<text x="361.1" y="39.4">3/</text>
<text x="362.5" y="40.5">16</text>
<text x="324.6" y="44.1">5/</text>
<text x="326" y="45.3">16</text>
<text x="319.3" y="48.9">3/</text>
<text x="320.7" y="50">4</text>
<text x="319.3" y="63.2">3/</text>
<text x="320.7" y="64.3">4</text>
<text x="336.2" y="167.4">INITIAL</text>
<text x="350" y="167.1">HOURS</text>
<text x="364.6" y="167.2">DATE</text>
<text x="325.2" y="171.3">CUT</text>
<text x="399.8" y="172.8">DIMENSIONAL</text>
<text x="325.1" y="175.8">VISUAL</text>
<text x="399.8" y="177.9">VISUAL</text>
<text x="325.5" y="180">DATE</text>
<text x="325.7" y="184.4">DATE</text>
<text x="399.8" y="183.1">DATE</text>
<text x="346" y="215">MISCELLANEOUS METALS FABRICATORAND ERECTORS</text>
<text x="346" y="218.6">623 BAUMGARDNER ROAD, LANCASTER, PA17603</text>
<text x="346" y="225.8">WWW.STEELFABENTERPRISES.COM</text>
<text x="346" y="222.2">TEL. (717)464-0330</text>
<text x="378.3" y="222.2">FAX (717)464-9464</text>
<text x="324.7" y="230.5">PROJECT OWNER : CK CAPITAL, LLC</text>
<text x="208.8" y="238.8">ALL RE-ENTRANT CUT</text>
<text x="324.7" y="235.1">PROJECT DESCRIPTION : CLEVELAND BROTHERS-MILESBURG</text>
<text x="324.9" y="239.5">PROJECTADDRESS : 1025N. EAGLE VALLY ROAD, HOWARD, PA16841</text>
<text x="208.8" y="242.5">TO BE</text>
<text x="218.4" y="242.5">&quot; RADIUSED (U.N.O)</text>
<text x="242.9" y="245.3">REV#</text>
<text x="252.7" y="245.3">DWN BY</text>
<text x="278.1" y="245.3">DESCRIPTION</text>
<text x="313.5" y="245.3">DATE</text>
<text x="324.9" y="244.2">CONTRACTOR : KINSLEY CONSTRUCTION, INC.</text>
<text x="208.5" y="247">WELDS : E70XX</text>
<text x="208.7" y="251.7">HOLES :</text>
<text x="224.2" y="251.8">&quot; DIA(U.N.O)</text>
<text x="242.9" y="249.9">A</text>
<text x="252.7" y="249.9">GSV</text>
<text x="264.9" y="249.9">ISSUED FORAPPROVAL</text>
<text x="309" y="249.9">Jun 11</text>
<text x="315.5" y="249.9">2025</text>
<text x="325.1" y="250">DRAWN BY : BAS</text>
<text x="358.2" y="250.5">DATE : 06-07-2025</text>
<text x="379.3" y="248.9">PROJ.</text>
<text x="407.2" y="250.5">REV #</text>
<text x="208.7" y="256.3">MAT'L :</text>
<text x="219.3" y="256.4">A36 (U.N.O)</text>
<text x="325" y="257.6">CHECKED BY : GSV</text>
<text x="358.3" y="257.7">DATE : 06-09-2025</text>
<text x="379.3" y="252.5">NO. :</text>
<text x="379.5" y="255.9">DWG</text>
<text x="410.5" y="255.5">A</text>
<text x="208.6" y="260.7">CLEAN : SSPC-SP3</text>
<text x="324.9" y="262.9">DWG DESCRIPTION :</text>
<text x="350.4" y="263">BEAM DETAIL</text>
<text x="379.5" y="259.5">NO. :</text>
<text x="208.9" y="265">PAINT : SHOP PRIMER</text>
</g>
<g font-size="2.7">
<text x="336.1" y="189">THE INFORMATION NOTED HEREON THIS DRAWING IS THE</text>
<text x="336.1" y="195.4">NOTED BE USED WITHOUT WRITTEN CONSENT.</text>
<text x="336.1" y="192.2">PROPERTY OF STEEL FAB ENTERPRISES, INC.AND SHALL</text>
</g>
<g font-size="2.6">
<text x="215.9" y="241.8">1/</text>
<text x="217.4" y="242.7">2</text>
<text x="219.3" y="251.1">13/</text>
<text x="222" y="252.1">16</text>
</g>
<g font-size="2.5">
<text x="11.7" y="237.1" transform="rotate(-90 11.7 237.1)">18:25:44</text>
<text x="11.8" y="243.8" transform="rotate(-90 11.8 243.8)">2025</text>
<text x="11.8" y="250.1" transform="rotate(-90 11.8 250.1)">Jun 17</text>
<text x="11.9" y="265.8" transform="rotate(-90 11.9 265.8)">PRINTED ON</text>
</g>
</svg>
